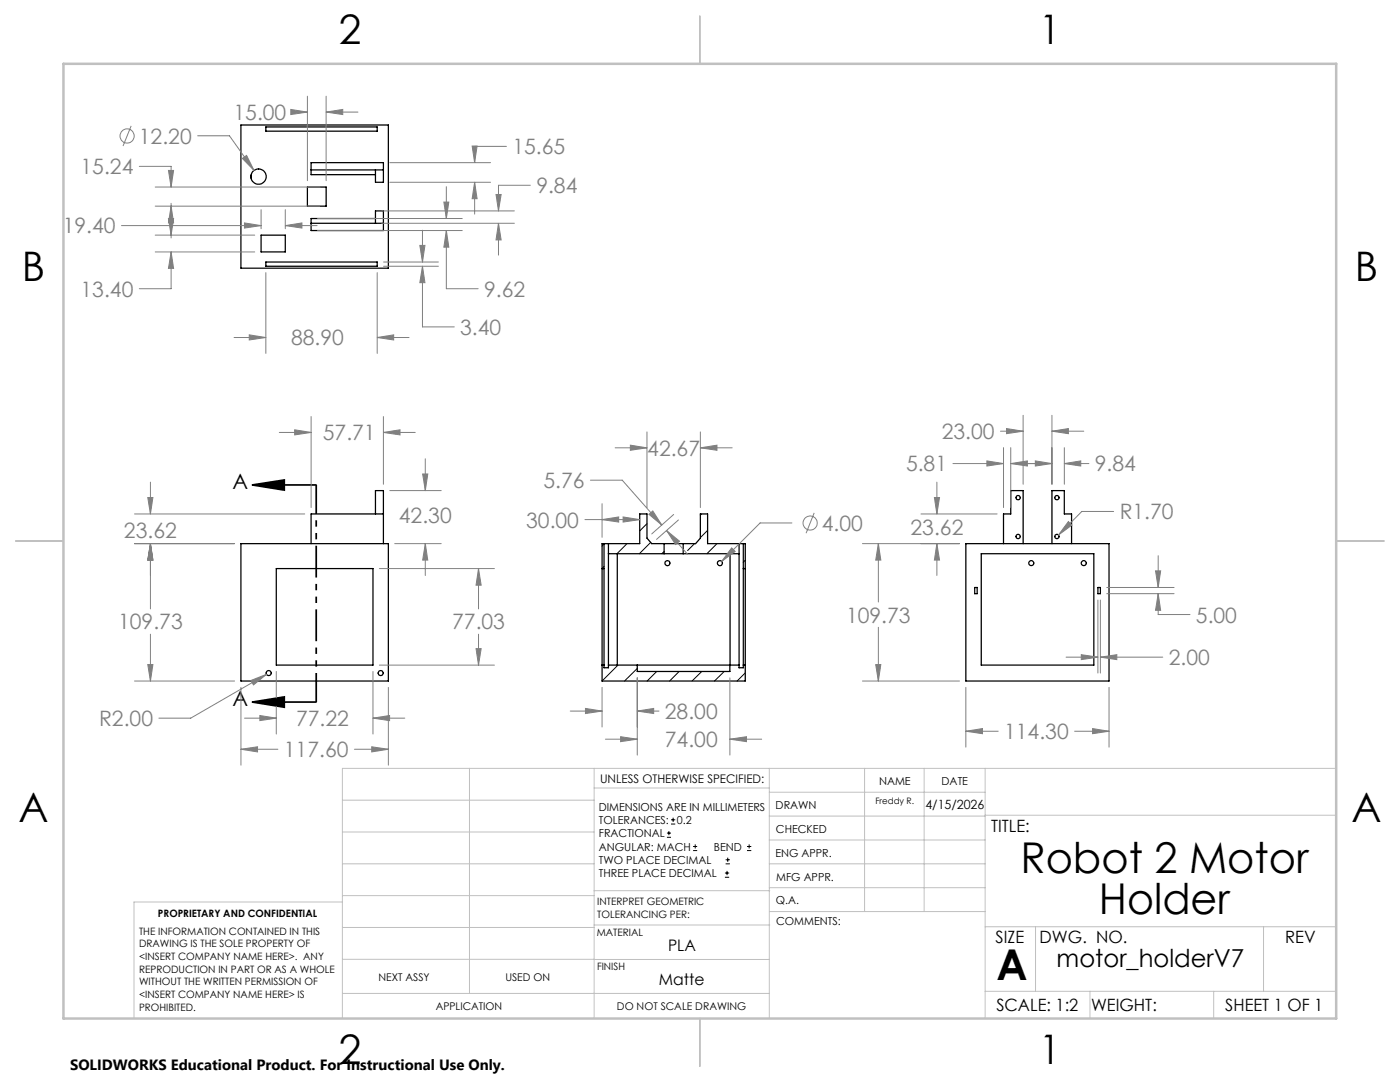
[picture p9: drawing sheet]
<svg xmlns="http://www.w3.org/2000/svg" width="279mm" height="216mm" viewBox="0 0 279 216" stroke-linecap="round" stroke-linejoin="round" font-family="sans-serif">
<g fill="none" stroke="#000" stroke-width=".25">
<path d="M48.1 24.9h29.4v28.6h-29.4zM50.1 35v.5M53.1 25.3h22.2v.9h-22.2zM61.3 37.3h3.8v3.8h-3.8zM62.1 33.9h14.4M74.9 33.9v2.5h1.6v-3.9h-14.4v2.4h12.8M52.1 46.9h4.8v3.4h-4.8zM53.1 52.3h22.2v.8h-22.2zM62.1 44.6h14.4M74.9 43.6h-12.8v2.4h14.4v-3.9h-1.6v2.5M48.1 108.5h29.4v27.4h-29.4zM55.1 113.5h19.3v19.2h-19.3z"/>
<path d="M74.9 102.6v-4.7h1.6v10.6M76.5 102.6h-14.4v5.9M120.2 108.5h7.5v-5.9h1.4v4.8l1 1.1h8.7l1-1.1v-4.8h1.4v5.9h7.5v27.4h-28.5zM120.2 113.5h.3M120.5 108.5v24.7h.9v-24.7M121.4 110.5h26.1M123.2 110.5v22.2M132.5 108.5v2M136.3 108.5v2M145.7 110.5v22.2M147.5 108.5v24.7h.8v-24.7M148.3 113.5h.4"/>
<path d="M192.8 108.5h28.5v27.4h-28.5zM194.5 117.2h.5v1.3h-.5zM195.8 110.5h22.5v22.2h-22.5zM200.3 108.5v-5.9h1.4v-4.7h2.5v10.6M209.9 108.5v-10.6h2.5v4.7h1.5v5.9M219.1 117.2h.5v1.3h-.5zM120.2 132.7h.3M121.4 132.7h26.1M127.2 132.7v1.3h18.5v-1.3M148.3 132.7h.4"/>
<circle cx="51.6" cy="35.3" r="1.53"/>
<circle cx="203.2" cy="99.3" r=".42"/>
<circle cx="210.9" cy="99.3" r=".42"/>
<circle cx="133.2" cy="112.4" r=".5"/>
<circle cx="143.7" cy="112.4" r=".5"/>
<circle cx="203.2" cy="107.1" r=".42"/>
<circle cx="205.8" cy="112.4" r=".5"/>
<circle cx="210.9" cy="107.1" r=".42"/>
<circle cx="216.3" cy="112.4" r=".5"/>
<circle cx="53.6" cy="134.3" r=".5"/>
<circle cx="76" cy="134.3" r=".51"/>
</g>
<g fill="none" stroke="#000" stroke-width=".2">
<path d="M120.5 108.5l-.3 .5M120.5 113l-.3 .5M125.1 108.5l-2 2M129.1 104.5l-1.4 1.4M129.9 108.2l-2.3 2.3M132.5 110l-.4 .5M138.6 108.5l-1.4 1.4M140 102.6l-.2 .2M141.2 105.8l-1.4 1.5M143.1 108.5l-2 2M148.7 111.8l-.4 .4M123.3 132.7l-3.1 3.2"/>
<path d="M127.2 133.4l-2.6 2.5M131.1 134l-1.9 1.9M135.5 134l-1.9 1.9M140.1 134l-2 1.9M144.5 134l-1.9 1.9M145.8 132.7l-.1 .2M148.7 134.3l-1.6 1.6M133.1 167.1h.8M133.1 166.2h.8M133.5 165.8v.9M133.9 164.4h.9M133.9 163.6h.9"/>
<path d="M134.3 163.2v.8M138.3 169.7h.8M138.3 168.9h.8M138.7 168.5v.8M144.7 175h.8M144.7 174.2h.8M144.8 172.4h.9M144.8 171.6h.9M145.1 173.8v.8M145.2 171.1v.9M149.1 169.7h.8M149.1 168.9h.8"/>
<path d="M149.5 168.5v.8"/>
</g>
<g fill="none" stroke="#808080" stroke-width=".2">
<path d="M61.3 19.2v16.9M65.1 19.2v16.9M26.2 25.1l-1.6 4M27.8 33.2h6.3v4.1M31 37.3h32.8M33.6 34h1l-.5 3.3zM39.4 27.1h6.4l4.9 6.9M48.4 31.6l.8-.6 1.5 3zM58 21.8l3.3 .6-3.3 .5zM58.3 22.4h3M65.1 22.4l3.3-.6v1.1zM65.1 22.4h6.3"/>
<path d="M77.8 32.5h20.1M77.8 36.4h20.1M89.1 37.3v6.3M94.2 29.1h1l-.5 3.4zM94.7 36.4l.5 3.3h-1zM94.7 36.4v6.3M99 38.8h1l-.5 3.3zM101.1 29.2h-6.4v3.3M105.8 37h-6.3v5.1M24.2 45h27.9M31 46.9h19.8M31 50.3h19.8"/>
<path d="M31 41.1h32.8M33.6 43.6h1l-.5 3.3zM34.1 50.3l.5 3.3h-1zM34.1 41.1l.5 3.3h-1zM34.1 50.3v7.3h-6.3M34.1 40.6v6.9M48.8 44.5l3.3 .5-3.3 .5zM52.1 41.8v3.8M53.1 54.4v16.1M56.9 45l3.4-.5v1zM56.9 41.8v3.8M56.9 45h6.4"/>
<path d="M63.4 46h28.9M63.4 43.6h28.9M75.3 54.4v16.1M76.2 44.6h26.5M76.2 42.1h26.5M76.6 53.1h10.9M76.6 52.3h10.9M83.8 49h1l-.5 3.3zM84.3 53.1l.5 3.3h-1zM84.3 53.1v12.1h6.4M84.3 45.9v6.4M88.6 40.3h1l-.5 3.3z"/>
<path d="M89.1 46l.5 3.3h-1zM89.1 46v11.6h6.3M99.5 44.6l.5 3.3h-1zM99.5 44.6v6.3M46.7 67.3h6.4M49.7 66.8l3.4 .5-3.4 .5zM75.3 67.3l3.3-.5v1zM75.3 67.3h6.3M29.5 99.3h1l-.5 3.3zM30 96.2v6.4M55.7 86.3h6.4M58.8 85.8l3.3 .5-3.3 .5z"/>
<path d="M62.1 83.1v18.2M76.5 86.3l3.3-.5v1zM76.5 83.1v13.5M76.5 86.3h6.4M77.8 97.9h10.3M84.3 94.6h1.1l-.5 3.3zM84.9 91.5v6.4M117.8 95.8h6.4l7.9 9M122.8 89.4h6.3M125.8 88.8l3.3 .6-3.3 .5zM129.1 86.2v15.1M139.8 89.4l3.3-.6v1.1z"/>
<path d="M139.8 86.2v15.1M139.8 89.4h6.3M186.5 99.3h1l-.5 3.3zM187 96.2v6.4M190.2 92.5h10.1M197 92l3.3 .5-3.3 .5zM199.7 86h4.5M200.3 89.3v12M200.9 85.5l3.3 .5-3.3 .5zM201.7 92.5l3.3-.5v1zM201.7 92.5h8.2M201.7 89.3v12"/>
<path d="M204.2 82.9v13.7M206.6 92l3.3 .5-3.3 .5zM209.9 86l3.3-.5v1zM209.9 82.9v13.7M209.9 86h6.4M212.4 92.5l3.3-.5v1zM212.4 89.3v7.3M212.4 92.5h4.9M26.8 108.5h20M26.8 102.6h34M30 108.5l.5 3.3h-1zM30 108.5v13"/>
<path d="M75.7 113.5h23M78.8 108.5h9.3M84.9 108.5l.5 3.3h-1.1zM84.9 108.5v6.3M95.5 113.5l.5 3.3h-1zM95.5 113.5v8M116.7 103.7h11M120.2 103.7l3.3-.5v1zM120.2 100.5v6.7M124.4 103.2l3.3 .5-3.3 .5zM129.5 102.6l.8-.6 1.8 2.8zM133 105.9l2.6 2.1-.8 .7z"/>
<path d="M133 105.9l4.2 4.7M134.4 102.7l-4.3 3.8M135.4 103.8l-4.4 3.8M146 109.3l.7 .7-2.7 2zM158 104.4h-6.3l-7.7 7.6M162.5 102.3l-1.6 4.1M172.1 108.5h19.4M175.3 108.5l.5 3.3h-1zM175.3 108.5v11.6M183.8 102.6h15.2M187 108.5l.5 3.3h-1zM187 108.5v6.3"/>
<path d="M213.2 104.1l.7 .7-2.7 2zM219.1 119.7v14.6M219.6 119.7v14.6M220.9 118.5h13.4M220.9 117.2h13.4M222.2 102.1h-6.3l-4.7 4.7M230.6 113.9h1l-.5 3.3zM231.1 118.5l.5 3.3h-1zM231.1 118.5v4.1h6.4M231.1 110.9v6.3M26.8 135.9h20M29.5 132.6h1l-.5 3.3z"/>
<path d="M30 126.5v9.4M48.1 137.2v15.5M50.1 135.8l3.1-1.3-2.6 2.2zM53.2 134.5l-15.1 8.8h-6.4M55.1 134v12.5M74.4 134v12.5M75.7 132.7h23M77.5 137.2v15.5M95 129.4h1l-.5 3.3zM95.5 126.5v6.2M120.2 137.2v7.9M127.2 135.3v15.4"/>
<path d="M145.7 135.3v15.4M172.1 135.9h19.4M174.8 132.6h1l-.5 3.3zM175.3 125.2v10.7M192.8 137.2v11.9M212.8 131.1h6.3M215.8 130.6l3.3 .5-3.3 .5zM219.6 131.1l3.3-.5v1zM219.6 131.1h12.5M221.3 137.2v11.9M48.1 149.5l3.3-.5v1zM48.1 149.5h7.4"/>
<path d="M48.8 143.3h6.3M51.9 142.8l3.2 .5-3.2 .5zM70.7 149.5h6.8M74.2 149l3.3 .5-3.3 .5zM74.4 143.3l3.4-.5v1zM74.4 143.3h6.4M113.8 141.9h6.4M116.8 141.4l3.4 .5-3.4 .5zM120.8 147.5h6.4M123.9 147l3.3 .5-3.3 .5zM127.2 141.9l3.3-.5v1zM127.2 141.9h4.3"/>
<path d="M145.7 147.5l3.3-.5v1zM145.7 147.5h6.3M192.8 145.9l3.3-.5v1zM192.8 145.9h6.4M214.5 145.9h6.8M218.1 145.4l3.2 .5-3.2 .5z"/>
<circle cx="25.4" cy="27.1" r="1.41"/>
<circle cx="161.7" cy="104.4" r="1.41"/>
</g>
<path d="M50.4 96.8l6.3-1v2zM50.4 96.8h12.7M50.4 140.1l6.3-1v2zM50.4 140.1h12.7" fill="none" stroke="#000" stroke-width=".35"/>
<path d="M63.1 96.8v43.3" fill="none" stroke="#000" stroke-width=".35" stroke-dasharray="6.3 1.3 1.3 1.3 1.3 1.3" stroke-dashoffset=".6" stroke-linecap="butt"/>
<g fill="none" stroke="#c0c0c0" stroke-width=".2">
<path d="M68.3 159.7h50.3M93.7 153.3v44.9M118.6 153.3v49.9M118.6 157.2h34.9M153.5 153.3v49.9M153.5 158.1h43.1M172.5 153.3v28.6M184.4 153.3v28.6M196.6 153.3v49.9M266.7 153.3h-198.4v49.9M68.3 178.7h50.3M68.3 172.4h50.3"/>
<path d="M68.3 166h50.3M68.3 180h-41.6v23.2M118.6 177.7h35M153.5 167.6h43.1M153.5 162.8h43.1M153.5 172.4h43.1M153.5 177.1h43.1M196.6 162.7h70.1M68.3 198.2h85.2M68.3 191.4l85.2 .1M68.3 185.1h50.3M118.6 184.6h35"/>
<path d="M153.6 181.9h43M196.6 197.8h70.1M196.6 184.9h70.1M206.7 184.9v12.9M217.5 197.8v5.4M242.2 197.8v5.4M252.2 184.9v12.9"/>
</g>
<path d="M139.7 3.2v9.5M3.1 107.9h9.6M266.7 107.9h9.5M139.7 203.2v9.6" fill="none" stroke="#c0c0c0" stroke-width=".25"/>
<path d="M12.7 12.7h254v190.5h-254z" fill="none" stroke="#c0c0c0" stroke-width=".5"/>
<path d="M50.4 96.8l6.3-1v2zM50.4 140.1l6.3-1v2z" fill="#000"/>
<path d="M76.5 86.3l3.3-.5v1zM58.8 85.8l3.3 .5-3.3 .5zM84.9 108.5l.5 3.3h-1.1zM84.3 94.6h1.1l-.5 3.3zM30 108.5l.5 3.3h-1zM29.5 99.3h1l-.5 3.3zM51.9 142.8l3.2 .5-3.2 .5zM74.4 143.3l3.4-.5v1zM95 129.4h1l-.5 3.3zM95.5 113.5l.5 3.3h-1zM50.1 135.8l.5 .9 2.6-2.2zM29.5 132.6h1l-.5 3.3zM30 108.5l.5 3.3h-1zM48.1 149.5l3.3-.5v1zM74.2 149l3.3 .5-3.3 .5zM49.7 66.8l3.4 .5-3.4 .5zM75.3 67.3l3.3-.5v1zM84.3 53.1l.5 3.3h-1zM83.8 49h1l-.5 3.3zM56.9 45l3.4-.5v1zM48.8 44.5l3.3 .5-3.3 .5zM33.6 43.6h1l-.5 3.3zM34.1 50.3l.5 3.3h-1zM48.4 31.6l2.3 2.4-1.5-3zM94.2 29.1h1l-.5 3.4zM94.7 36.4l.5 3.3h-1zM99.5 44.6l.5 3.3h-1zM99 38.8h1l-.5 3.3zM34.1 41.1l.5 3.3h-1zM33.6 34h1l-.5 3.3zM65.1 22.4l3.3-.6v1.1zM58 21.8l3.3 .6-3.3 .5zM89.1 46l.5 3.3h-1zM88.6 40.3h1l-.5 3.3zM200.9 85.5l3.3 .5-3.3 .5zM209.9 86l3.3-.5v1zM213.2 104.1l-2 2.7 2.7-2zM187 108.5l.5 3.3h-1zM186.5 99.3h1l-.5 3.3zM212.4 92.5l3.3-.5v1zM206.6 92l3.3 .5-3.3 .5zM201.7 92.5l3.3-.5v1zM197 92l3.3 .5-3.3 .5zM231.1 118.5l.5 3.3h-1zM230.6 113.9h1l-.5 3.3zM215.8 130.6l3.3 .5-3.3 .5zM219.6 131.1l3.3-.5v1zM175.3 108.5l.5 3.3h-1zM174.8 132.6h1l-.5 3.3zM192.8 145.9l3.3-.5v1zM218.1 145.4l3.2 .5-3.2 .5zM146 109.3l-2 2.7 2.7-2zM125.8 88.8l3.3 .6-3.3 .5zM139.8 89.4l3.3-.6v1.1zM129.5 102.6l.8-.6 1.8 2.8zM133 105.9l2.6 2.1-.8 .7zM124.4 103.2l3.3 .5-3.3 .5zM120.2 103.7l3.3-.5v1zM127.2 141.9l3.3-.5v1zM116.8 141.4l3.4 .5-3.4 .5zM145.7 147.5l3.3-.5v1zM123.9 147l3.3 .5-3.3 .5z" fill="#808080"/>
<g font-size="8.5">
<text x="203.6" y="174.2">Robot 2 Motor</text>
<text x="219.3" y="182.3">Holder</text>
<text x="198.9" y="195.5">A</text>
</g>
<g font-size="8.1">
<text x="67.6" y="8.9">2</text>
<text x="207.3" y="8.9">1</text>
<text x="4.4" y="56.1">B</text>
<text x="270.4" y="56.1">B</text>
<text x="3.7" y="164.1">A</text>
<text x="269.7" y="164.1">A</text>
<text x="67.6" y="212.4">2</text>
<text x="207.3" y="212.4">1</text>
</g>
<text font-size="4.9" x="210.9" y="193">motor_holderV7</text>
<g font-size="4.2" fill="#808080">
<text x="46.6" y="23.9">15.00</text>
<text x="27.7" y="28.7">12.20</text>
<text x="16.1" y="34.8">15.24</text>
<text x="102.3" y="30.8">15.65</text>
<text x="107" y="38.5">9.84</text>
<text x="12.5" y="46.6">19.40</text>
<text x="16.1" y="59.2">13.40</text>
<text x="96.6" y="59.2">9.62</text>
<text x="58.1" y="68.9">88.90</text>
<text x="91.8" y="66.8">3.40</text>
<text x="64.4" y="87.9">57.71</text>
<text x="188" y="87.6">23.00</text>
<text x="129.2" y="90.9">42.67</text>
<text x="180.8" y="94.1">5.81</text>
<text x="218.5" y="94.1">9.84</text>
<text x="108.5" y="97.4">5.76</text>
<text x="24.7" y="107.3">23.62</text>
<text x="79.6" y="104.4">42.30</text>
<text x="105" y="105.3">30.00</text>
<text x="164" y="105.9">4.00</text>
<text x="181.7" y="106.8">23.62</text>
<text x="223.5" y="103.7">R1.70</text>
<text x="23.6" y="125.6">109.73</text>
<text x="90.2" y="125.6">77.03</text>
<text x="168.8" y="124.2">109.73</text>
<text x="238.7" y="124.2">5.00</text>
<text x="233.3" y="132.7">2.00</text>
<text x="132.7" y="143.5">28.00</text>
<text x="19.8" y="144.9">R2.00</text>
<text x="59.1" y="144.9">77.22</text>
<text x="132.7" y="149.1">74.00</text>
<text x="200.4" y="147.5">114.30</text>
<text x="56.7" y="151.1">117.60</text>
</g>
<g font-size="4.2">
<text x="46.4" y="97.5">A</text>
<text x="46.4" y="140.8">A</text>
</g>
<g font-size="3.4">
<text x="197.8" y="166">TITLE:</text>
<text x="198.7" y="188.1">SIZE</text>
<text x="207.5" y="188.1">DWG. NO.</text>
<text x="256.5" y="188.2">REV</text>
<text x="198.8" y="201.7">SCALE: 1:2</text>
<text x="217.7" y="201.8">WEIGHT:</text>
<text x="244.5" y="201.7">SHEET 1 OF 1</text>
</g>
<g font-size="3.2">
<text x="133.3" y="189.8">PLA</text>
<text x="131.5" y="196.6">Matte</text>
</g>
<text font-size="3" x="14" y="213.5">SOLIDWORKS Educational Product. For Instructional Use Only.</text>
<text font-size="2.5" x="184.7" y="161.4">4/15/2026</text>
<text font-size="2.4" x="119.8" y="156.2">UNLESS OTHERWISE SPECIFIED:</text>
<g font-size="2.2">
<text x="119.5" y="161.8">DIMENSIONS ARE IN MILLIMETERS</text>
<text x="154.8" y="161.4">DRAWN</text>
<text x="175.4" y="156.6">NAME</text>
<text x="187.9" y="156.7">DATE</text>
<text x="119.5" y="167.1">FRACTIONAL</text>
<text x="119.5" y="164.4">TOLERANCES:</text>
<text x="135.1" y="164.4">0.2</text>
<text x="154.9" y="166.3">CHECKED</text>
<text x="119.5" y="169.7">ANGULAR: MACH</text>
<text x="119.5" y="172.4">TWO PLACE DECIMAL</text>
<text x="142.5" y="169.7">BEND</text>
<text x="154.8" y="170.9">ENG APPR.</text>
<text x="119.5" y="175">THREE PLACE DECIMAL</text>
<text x="154.9" y="175.7">MFG APPR.</text>
<text x="154.9" y="180.4">Q.A.</text>
<text x="154.9" y="184.6">COMMENTS:</text>
</g>
<g font-size="2.1">
<text x="75.5" y="195.7">NEXT ASSY</text>
<text x="100.9" y="195.7">USED ON</text>
<text x="86.9" y="201.5">APPLICATION</text>
<text x="123.1" y="201.6">DO NOT SCALE DRAWING</text>
</g>
<g font-size="2">
<text x="31.5" y="182.9">PROPRIETARY AND CONFIDENTIAL</text>
<text x="119.2" y="180.6">INTERPRET GEOMETRIC</text>
<text x="119.2" y="183.1">TOLERANCING PER:</text>
<text x="27.8" y="186.5">THE INFORMATION CONTAINED IN THIS</text>
<text x="27.8" y="189">DRAWING IS THE SOLE PROPERTY OF</text>
<text x="27.8" y="191.6">&lt;INSERT COMPANY NAME HERE&gt;. ANY</text>
<text x="119.1" y="186.7">MATERIAL</text>
<text x="27.8" y="194.1">REPRODUCTION IN PART OR AS A WHOLE</text>
<text x="27.8" y="196.6">WITHOUT THE WRITTEN PERMISSION OF</text>
<text x="119.1" y="193.5">FINISH</text>
<text x="27.8" y="199.1">&lt;INSERT COMPANY NAME HERE&gt; IS</text>
<text x="27.8" y="201.7">PROHIBITED.</text>
</g>
<text font-size="1.8" x="174.7" y="160.4">Freddy R.</text>
</svg>
